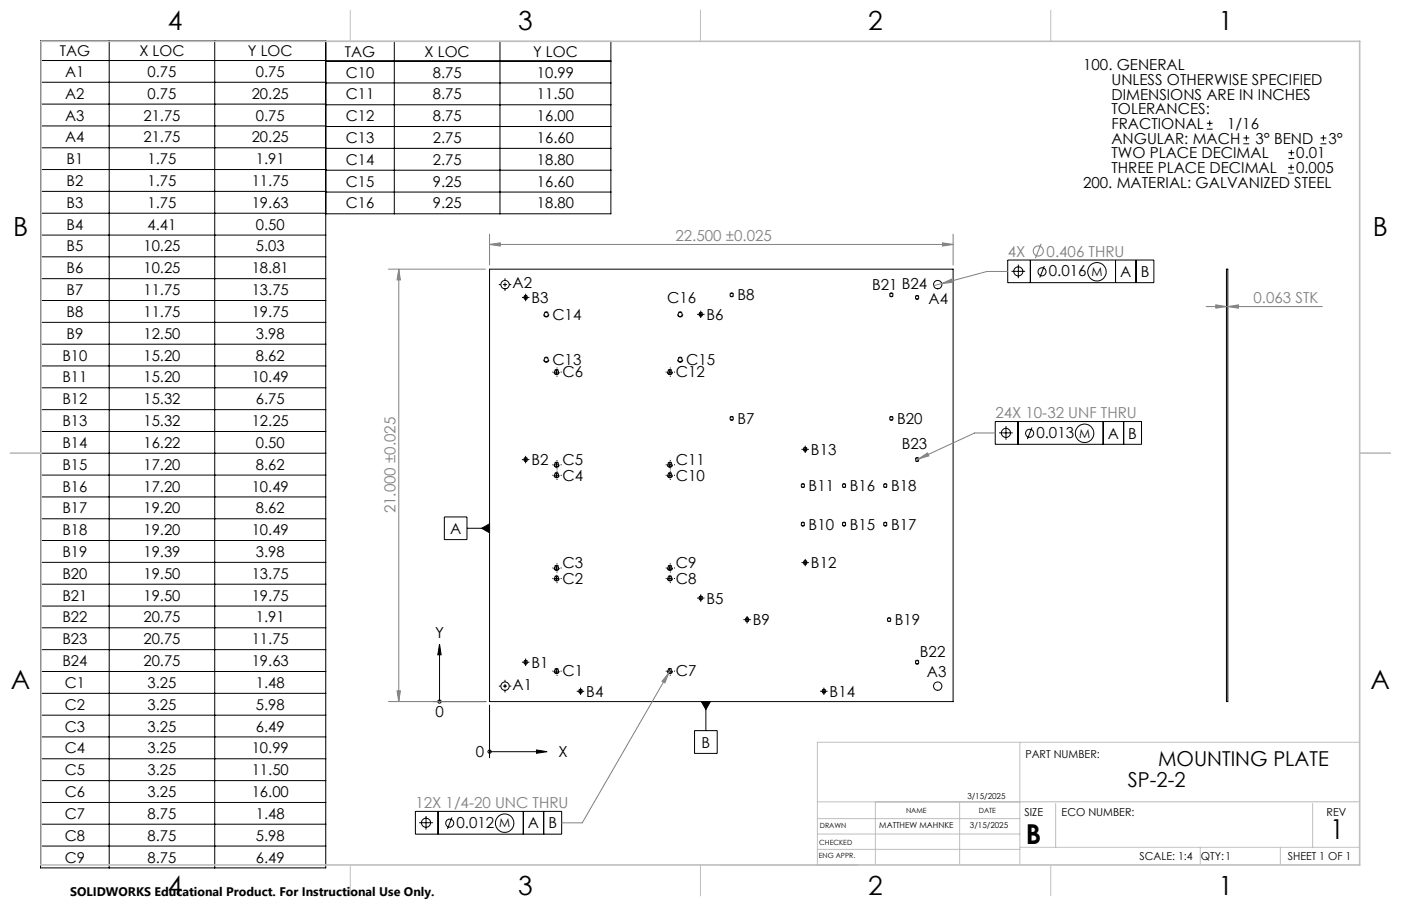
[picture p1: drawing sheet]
<svg xmlns="http://www.w3.org/2000/svg" width="432mm" height="279mm" viewBox="0 0 432 279" stroke-linecap="round" stroke-linejoin="round" font-family="sans-serif">
<g fill="none" stroke="#000" stroke-width=".31">
<path d="M12.5 12.6h87.9v255.1h-87.9zM12.5 18.7h87.9M33.7 12.6v255.1M66.2 12.6v255.1M100.4 12.8h87.9v53.1h-87.9M100.4 18.8h87.9M121.5 12.8v53.1M154.1 12.8v53.1M12.5 25.4h87.9M12.5 32.1h87.9M12.5 38.8h87.9M100.4 25.6h87.9"/>
<path d="M100.4 32.3h87.9M100.4 39h87.9M372 39.8h1.7M372 38h1.7M372.9 37.1v1.8M12.5 45.6h87.9M12.5 52.3h87.9M12.5 59h87.9M100.4 45.8h87.9M100.4 52.5h87.9M100.4 59.2h87.9M383.2 44.3h1.8"/>
<path d="M383.2 42.5h1.8M384.1 41.7v1.8M397 53.4h1.8M397 51.6h1.8M397.1 48.9h1.8M397.1 47.1h1.8M397.9 50.7v1.8M398 46.2v1.8M407 44.3h1.8M407 42.5h1.8M407.9 41.7v1.8M12.5 65.8h87.9"/>
<path d="M12.5 72.5h87.9M12.5 79.2h87.9M12.5 85.9h87.9M12.5 92.7h87.9M12.5 99.4h87.9M150.9 83h142.9v133.4h-142.9zM153.7 87.8h.7M155 87.8h1.3M155.6 85.8v.7M155.6 87.1v1.3M155.6 89v.7M156.9 87.8h.7"/>
<path d="M160.9 91.7h2.3M162 90.6v2.3M214.8 96.9h2.3M216 95.8v2.3M310.6 80.2h45v7h-45zM311.7 83.7h4.2M313.9 81.6v4.2M317.6 80.2v7M321.9 82l-1.4 3.6M343.8 80.2v7M350.1 80.2v7M378 83h.4v133.4h-.4z"/>
<path d="M12.5 106.2h87.9M12.5 112.9h87.9M12.5 119.6h87.9M170.3 114.8h.1M170.9 114.8h1.3M171.5 113.5h.1M171.5 116h.1M171.5 114.1v1.3M172.8 114.8h.1M205.2 114.8h.1M205.8 114.8h1.3M206.4 113.5h.1"/>
<path d="M206.4 116h.1M206.4 114.1v1.3M207.7 114.8h.1M12.5 126.3h87.9M12.5 133.1h87.9M12.5 139.8h87.9M247 138.6h2.3M248.2 137.4v2.3M306.7 130h45.1v7h-45.1zM307.9 133.5h4.2M310.1 131.4v4.2M313.8 130v7"/>
<path d="M318.1 131.8l-1.4 3.6M340 130v7M346.3 130v7M12.5 146.5h87.9M12.5 153.2h87.9M12.5 160h87.9M136.9 159.4h7v7h-7zM160.9 141.7h2.3M162 140.6v2.3M170.3 146.6h.1M170.3 143.3h.1M170.9 146.6h1.3"/>
<path d="M170.9 143.3h1.3M171.5 145.3h.1M171.5 147.8h.1M171.5 142.1h.1M171.5 144.6h.1M171.5 142.7v1.3M171.5 145.9v1.3M172.8 146.6h.1M172.8 143.3h.1M205.2 146.6h.1M205.2 143.3h.1M205.8 146.6h1.3"/>
<path d="M205.8 143.3h1.3M206.4 145.3h.1M206.4 147.8h.1M206.4 142.1h.1M206.4 144.6h.1M206.4 142.7v1.3M206.4 145.9v1.3M207.7 146.6h.1M207.7 143.3h.1M12.5 166.7h87.9M12.5 173.4h87.9M143.9 162.9h7"/>
<path d="M148.4 162.9l2.5-1.4v2.8zM170.3 178.4h.1M170.3 175.2h.1M170.9 178.4h1.3M170.9 175.2h1.3M171.5 179.7h.1M171.5 173.9h.1M171.5 176.4h.1M171.5 174.5v1.3M171.5 177.1h.1M171.5 177.8v1.2M172.8 178.4h.1"/>
<path d="M172.8 175.2h.1M205.2 178.4h.1M205.2 175.2h.1M205.8 178.4h1.3M205.8 175.2h1.3M206.4 179.7h.1M206.4 173.9h.1M206.4 176.4h.1M206.4 174.5v1.3M206.4 177.1h.1M206.4 177.8v1.2M207.7 178.4h.1"/>
<path d="M207.7 175.2h.1M247 173.5h2.3M248.2 172.4v2.2M12.5 180.2h87.9M12.5 186.9h87.9M12.5 193.6h87.9M135.5 198.6l.5 3.3h-1.1zM214.8 184.4h2.3M216 183.3v2.3M229.1 191.1h2.3M230.3 190v2.3M12.5 200.3h87.9"/>
<path d="M12.5 207.1h87.9M12.5 213.8h87.9M133.5 216.4h16.4M135.5 201.9v14.5M150.9 217.3v16.5M153.7 211.6h.7M155 211.6h1.3M155.6 209.7v.6M155.6 211v1.2M155.6 212.9v.6M156.9 211.6h.7M160.9 204.2h2.3"/>
<path d="M162 203.1v2.3M170.3 207h.1M170.9 207h1.3M171.5 208.2h.1M171.5 205.7h.1M171.5 206.3v1.3M172.8 207h.1M177.8 213.2h2.3M178.9 212.1v2.2M205.2 207h.1M205.8 207h1.3M206.4 208.2h.1"/>
<path d="M206.4 205.7h.1M206.4 206.3v1.3M207.7 207h.1M216.1 216.4h2.9l-1.4 2.4zM217.6 216.4v8.9M252.8 213.2h2.3M253.9 212.1v2.2M12.5 220.6h87.9M12.5 227.3h87.9M12.5 234h87.9M150.9 231.8h14.4M165.3 231.3l3.3 .5-3.3 .5z"/>
<path d="M214.1 225.3h7v7h-7zM12.5 240.7h87.9M12.5 247.5h87.9M12.5 254.2h87.9M128 250.2h45.1v7h-45.1zM129.2 253.7h4.2M131.3 251.6v4.2M135 250.2v7M139.3 252.1l-1.4 3.5M161.3 250.2v7M167.6 250.2v7M12.5 260.9h87.9"/>
<circle cx="155.7" cy="87.8" r="1.29"/>
<circle cx="162" cy="91.7" r=".51"/>
<circle cx="168.3" cy="97" r=".64"/>
<circle cx="209.6" cy="97" r=".64"/>
<circle cx="216" cy="96.9" r=".5"/>
<circle cx="225.5" cy="90.9" r=".5"/>
<circle cx="274.7" cy="90.9" r=".5"/>
<circle cx="282.6" cy="91.7" r=".51"/>
<circle cx="289" cy="87.8" r="1.29"/>
<circle cx="313.8" cy="83.7" r="1.4"/>
<circle cx="321.2" cy="83.8" r="1.25"/>
<circle cx="338.1" cy="83.8" r="2.84"/>
<circle cx="168.3" cy="110.9" r=".64"/>
<circle cx="171.5" cy="114.7" r=".64"/>
<circle cx="206.4" cy="114.7" r=".64"/>
<circle cx="209.6" cy="110.9" r=".64"/>
<circle cx="225.5" cy="129" r=".5"/>
<circle cx="248.2" cy="138.6" r=".5"/>
<circle cx="274.7" cy="129" r=".5"/>
<circle cx="310" cy="133.5" r="1.4"/>
<circle cx="317.3" cy="133.6" r="1.26"/>
<circle cx="334.3" cy="133.6" r="2.84"/>
<circle cx="162" cy="141.7" r=".51"/>
<circle cx="171.5" cy="143.3" r=".64"/>
<circle cx="171.5" cy="146.6" r=".64"/>
<circle cx="206.4" cy="143.3" r=".64"/>
<circle cx="206.4" cy="146.6" r=".64"/>
<circle cx="247.4" cy="149.8" r=".51"/>
<circle cx="260.1" cy="149.8" r=".51"/>
<circle cx="272.8" cy="149.8" r=".51"/>
<circle cx="282.6" cy="141.7" r=".51"/>
<circle cx="171.5" cy="178.4" r=".64"/>
<circle cx="171.5" cy="175.1" r=".64"/>
<circle cx="206.4" cy="178.4" r=".64"/>
<circle cx="206.4" cy="175.1" r=".64"/>
<circle cx="247.4" cy="161.7" r=".51"/>
<circle cx="248.2" cy="173.5" r=".5"/>
<circle cx="260.1" cy="161.7" r=".51"/>
<circle cx="272.8" cy="161.7" r=".51"/>
<circle cx="216" cy="184.5" r=".51"/>
<circle cx="230.2" cy="191.1" r=".51"/>
<circle cx="274" cy="191.1" r=".52"/>
<circle cx="135.5" cy="216.4" r=".5"/>
<circle cx="155.7" cy="211.6" r="1.29"/>
<circle cx="162" cy="204.2" r=".51"/>
<circle cx="171.5" cy="207" r=".64"/>
<circle cx="178.9" cy="213.2" r=".5"/>
<circle cx="206.4" cy="207" r=".64"/>
<circle cx="253.9" cy="213.2" r=".5"/>
<circle cx="282.6" cy="204.2" r=".51"/>
<circle cx="289" cy="211.6" r="1.29"/>
<circle cx="150.9" cy="231.8" r=".49"/>
<circle cx="131.3" cy="253.7" r="1.41"/>
<circle cx="138.6" cy="253.9" r="1.24"/>
<circle cx="155.5" cy="253.9" r="2.85"/>
</g>
<g fill="none" stroke="#808080" stroke-width=".31">
<path d="M150.9 75.4l3.3-.5v1zM150.9 72.2v9.5M150.9 75.4h142.9M290.5 74.9l3.3 .5-3.3 .5zM293.8 72.2v9.5M320.9 75.2l-1.8 4.4M119.7 83h29.9M122.9 83l.5 3.3h-1zM122.9 83v133.4M290.3 87.5l3-1.4 .3 1zM290.3 87.5l-2.5 .6M310.6 83.7h-6.4l-13.9 3.8"/>
<path d="M371.7 94.5h35.9M374.7 94l3.3 .5-3.3 .5zM378.4 94.5l3.3-.5v1zM306.7 133.5h-6.3l-18.2 8.5M283.1 141.5l2.8-1.8 .4 .9zM119.7 216.4h29.9M122.4 213h1l-.5 3.4zM206.1 207.5l-1.2 3.1-.9-.5zM206.1 207.5l-26.6 46.3h-6.4M206.8 206.4l-.7 1.1"/>
<circle cx="320" cy="77.4" r="1.56"/>
</g>
<g fill="none" stroke="#000" stroke-width=".31" stroke-dasharray="1.3 .6" stroke-dashoffset=".6" stroke-linecap="butt">
<path d="M162 92.3a.6 .6 0 0 1-.5-.9 .6 .6 0 0 1 1 0 .6 .6 0 0 1-.4 .9h-.1M216 97.5a.6 .6 0 0 1-.5-.8 .6 .6 0 0 1 1-.1 .6 .6 0 0 1-.4 .9h-.1M225.5 91.5a.6 .6 0 0 1-.5-.8 .6 .6 0 0 1 1-.1 .6 .6 0 0 1-.4 .9h-.1M274.7 91.5a.6 .6 0 0 1-.5-.8 .6 .6 0 0 1 1-.1 .6 .6 0 0 1-.4 .9h-.1M282.7 92.3a.6 .6 0 0 1-.6-.9 .6 .6 0 0 1 1.1 0 .6 .6 0 0 1-.4 .9h-.1M225.5 129.6a.6 .6 0 0 1-.5-.8 .6 .6 0 0 1 1-.1 .6 .6 0 0 1-.4 .9h-.1M248.2 139.2a.6 .6 0 0 1-.6-.9 .6 .6 0 0 1 1.1-.1 .6 .6 0 0 1-.4 .9l-.1 .1M274.7 129.6a.6 .6 0 0 1-.5-.8 .6 .6 0 0 1 1-.1 .6 .6 0 0 1-.4 .9h-.1M162 142.3a.6 .6 0 0 1-.5-.9 .6 .6 0 0 1 1 0 .6 .6 0 0 1-.4 .9h-.1M247.5 150.4a.6 .6 0 0 1-.6-.9 .6 .6 0 0 1 1-.1 .6 .6 0 0 1-.3 1h-.1M260.2 150.4a.6 .6 0 0 1-.6-.9 .6 .6 0 0 1 1-.1 .6 .6 0 0 1-.3 1h-.1M272.9 150.4a.6 .6 0 0 1-.6-.9 .6 .6 0 0 1 1-.1 .6 .6 0 0 1-.3 1h-.1"/>
<path d="M282.7 142.3a.6 .6 0 0 1-.6-.9 .6 .6 0 0 1 1.1 0 .6 .6 0 0 1-.4 .9h-.1M247.5 162.2a.6 .6 0 0 1-.6-.8 .6 .6 0 0 1 1-.1 .6 .6 0 0 1-.3 .9h-.1M248.2 174.1a.6 .6 0 0 1-.6-.9 .6 .6 0 0 1 1.1-.1 .6 .6 0 0 1-.4 1h-.1M260.2 162.2a.6 .6 0 0 1-.6-.8 .6 .6 0 0 1 1-.1 .6 .6 0 0 1-.3 .9h-.1M272.9 162.2a.6 .6 0 0 1-.6-.8 .6 .6 0 0 1 1-.1 .6 .6 0 0 1-.3 .9h-.1M216 185a.6 .6 0 0 1-.5-.8 .6 .6 0 0 1 1-.1 .6 .6 0 0 1-.4 .9h-.1M230.3 191.7a.6 .6 0 0 1-.6-.9 .6 .6 0 0 1 1.1-.1 .6 .6 0 0 1-.4 1h-.1M274 191.7a.6 .6 0 0 1-.5-.9 .6 .6 0 0 1 1-.1 .6 .6 0 0 1-.4 1h-.1M162 204.8a.6 .6 0 0 1-.5-.9 .6 .6 0 0 1 1 0 .6 .6 0 0 1-.4 .9h-.1M178.9 213.8a.6 .6 0 0 1-.5-.9 .6 .6 0 0 1 1-.1 .6 .6 0 0 1-.4 1h-.1M253.9 213.8a.6 .6 0 0 1-.5-.9 .6 .6 0 0 1 1-.1 .6 .6 0 0 1-.4 1h-.1M282.7 204.8a.6 .6 0 0 1-.6-.9 .6 .6 0 0 1 1.1 0 .6 .6 0 0 1-.4 .9h-.1"/>
</g>
<g fill="none" stroke="#000" stroke-width=".31" stroke-dasharray="1.3 .6" stroke-linecap="butt">
<path d="M168.4 97.8a.79 .79 0 0 1-.7-1.2 .79 .79 0 0 1 1.3-.1 .79 .79 0 0 1-.5 1.2l-.1 .1M209.6 97.8a.79 .79 0 0 1-.7-1.2 .79 .79 0 0 1 1.4-.1 .79 .79 0 0 1-.5 1.2l-.2 .1M168.4 111.7a.79 .79 0 0 1-.7-1.1 .79 .79 0 0 1 1.3-.1 .79 .79 0 0 1-.5 1.2h-.1M171.5 115.5a.79 .79 0 0 1-.7-1.1 .79 .79 0 0 1 1.4-.1 .79 .79 0 0 1-.5 1.2h-.2M206.5 115.5a.79 .79 0 0 1-.7-1.1 .79 .79 0 0 1 1.3-.1 .79 .79 0 0 1-.5 1.2h-.1M209.6 111.7a.79 .79 0 0 1-.7-1.1 .79 .79 0 0 1 1.4-.1 .79 .79 0 0 1-.5 1.2h-.2M171.5 144.1a.79 .79 0 0 1-.7-1.1 .79 .79 0 0 1 1.4-.2 .79 .79 0 0 1-.5 1.3h-.2M171.5 147.3a.79 .79 0 0 1-.7-1.1 .79 .79 0 0 1 1.4-.1 .79 .79 0 0 1-.5 1.2h-.2M206.5 144.1a.79 .79 0 0 1-.7-1.1 .79 .79 0 0 1 1.3-.2 .79 .79 0 0 1-.5 1.3h-.1M206.5 147.3a.79 .79 0 0 1-.7-1.1 .79 .79 0 0 1 1.3-.1 .79 .79 0 0 1-.5 1.2h-.1M171.5 179.2a.79 .79 0 0 1-.7-1.2 .79 .79 0 0 1 1.4-.1 .79 .79 0 0 1-.5 1.2l-.2 .1M171.5 175.9a.79 .79 0 0 1-.7-1.1 .79 .79 0 0 1 1.4-.1 .79 .79 0 0 1-.5 1.2h-.2"/>
<path d="M206.5 179.2a.79 .79 0 0 1-.7-1.2 .79 .79 0 0 1 1.3-.1 .79 .79 0 0 1-.5 1.2l-.1 .1M206.5 175.9a.79 .79 0 0 1-.7-1.1 .79 .79 0 0 1 1.3-.1 .79 .79 0 0 1-.5 1.2h-.1M171.5 207.7a.79 .79 0 0 1-.7-1.1 .79 .79 0 0 1 1.4-.1 .79 .79 0 0 1-.5 1.2h-.2M206.5 207.7a.79 .79 0 0 1-.7-1.1 .79 .79 0 0 1 1.3-.1 .79 .79 0 0 1-.5 1.2h-.1"/>
</g>
<g fill="none" stroke="#c0c0c0" stroke-width=".31">
<path d="M107.9 3.2v9.5M215.9 3.2v9.5M323.8 3.2v9.5M3.1 139.7h9.6M419.1 139.7h9.5M314.3 228.9v37.8M419.1 228.9h-167.2v37.8M251.9 257.2h62.4M251.9 252.4h62.4M269.8 247.3v19.4M295.8 247.7v19M325.4 247.8v13.5"/>
<path d="M404.6 247.8v13.5M419.1 247.3h-167.2M107.9 266.7v9.6M215.9 266.7v9.6M221.7 266.7h42.9M251.9 261.9h62.4M314.5 261.3h104.6M323.8 266.7v9.6M369.9 261.3v5.4M394.6 261.3v5.4"/>
</g>
<path d="M12.7 12.7h406.4v254h-406.4z" fill="none" stroke="#c0c0c0" stroke-width=".5"/>
<g fill="#808080">
<path d="M290.5 74.9l3.3 .5-3.3 .5zM150.9 75.4l3.3-.5v1z"/>
<path d="M290.3 87.5l3.3-.4-.3-1zM283.1 141.5l3.2-.9-.4-.9zM206.1 207.5l-2.1 2.6 .9 .5z"/>
<path d="M122.9 83l.5 3.3h-1zM122.4 213h1l-.5 3.4z"/>
</g>
<path d="M148.4 162.9l2.5 1.4v-2.8zM216.1 216.4l1.5 2.4 1.4-2.4zM165.3 231.3l3.3 .5-3.3 .5zM135.5 198.6l.5 3.3h-1.1z" fill="#000"/>
<path d="M374.7 94l3.3 .5-3.3 .5zM378.4 94.5l3.3-.5v1z" fill="#808080"/>
<g font-size="8.5">
<text x="316.2" y="260.2">B</text>
<text x="410" y="258.9">1</text>
</g>
<g font-size="8.1">
<text x="51.7" y="9.3">4</text>
<text x="159.7" y="9.3">3</text>
<text x="267.6" y="9.3">2</text>
<text x="375.6" y="9.3">1</text>
<text x="4" y="72.8">B</text>
<text x="423.1" y="72.8">B</text>
<text x="3.3" y="212.5">A</text>
<text x="422.4" y="212.5">A</text>
<text x="51.7" y="276">4</text>
<text x="159.7" y="276">3</text>
<text x="267.6" y="276">2</text>
<text x="375.6" y="276">1</text>
</g>
<g font-size="6.3">
<text x="356.9" y="236.4">MOUNTING PLATE</text>
<text x="347.6" y="242.7">SP-2-2</text>
</g>
<g font-size="4.7">
<text x="333.8" y="21.7">100. GENERAL</text>
<text x="342.5" y="26.2">UNLESS OTHERWISE SPECIFIED</text>
<text x="342.5" y="30.7">DIMENSIONS ARE IN INCHES</text>
<text x="342.5" y="35.3">TOLERANCES:</text>
<text x="342.5" y="39.8">FRACTIONAL</text>
<text x="378.3" y="39.8">1/16</text>
<text x="342.5" y="44.3">ANGULAR: MACH</text>
<text x="386.9" y="44.3">3° BEND</text>
<text x="409.4" y="44.3">3°</text>
<text x="342.5" y="48.8">TWO PLACE DECIMAL</text>
<text x="342.5" y="53.4">THREE PLACE DECIMAL</text>
<text x="399.4" y="53.4">0.005</text>
<text x="399.5" y="48.8">0.01</text>
<text x="333.8" y="57.9">200. MATERIAL: GALVANIZED STEEL</text>
<text x="158" y="88.9">A2</text>
<text x="268.8" y="89.3">B21 B24</text>
<text x="323.2" y="85.2">0.016</text>
<text x="345.3" y="85.4">A</text>
<text x="351.6" y="85.4">B</text>
<text x="163.8" y="93.5">B3</text>
<text x="205.6" y="93.5">C16</text>
<text x="227.3" y="92.7">B8</text>
<text x="286.2" y="93.6">A4</text>
<text x="170.2" y="98.6">C14</text>
<text x="217.8" y="98.7">B6</text>
<text x="170.2" y="112.6">C13</text>
<text x="211.5" y="112.6">C15</text>
<text x="173.4" y="116.4">C6</text>
<text x="208.3" y="116.4">C12</text>
<text x="227.3" y="130.8">B7</text>
<text x="276.5" y="130.8">B20</text>
<text x="319.4" y="135">0.013</text>
<text x="341.5" y="135.2">A</text>
<text x="347.8" y="135.2">B</text>
<text x="163.8" y="143.5">B2</text>
<text x="173.4" y="143.5">C5</text>
<text x="208.3" y="143.5">C11</text>
<text x="250" y="140.3">B13</text>
<text x="278" y="138.5">B23</text>
<text x="173.4" y="148.2">C4</text>
<text x="208.3" y="148.2">C10</text>
<text x="249.2" y="151.5">B11</text>
<text x="261.9" y="151.5">B16</text>
<text x="274.6" y="151.5">B18</text>
<text x="138.7" y="164.7">A</text>
<text x="249.2" y="163.4">B10</text>
<text x="261.9" y="163.4">B15</text>
<text x="274.6" y="163.4">B17</text>
<text x="173.4" y="175.2">C3</text>
<text x="208.3" y="175.2">C9</text>
<text x="250" y="175.2">B12</text>
<text x="173.4" y="180">C2</text>
<text x="208.3" y="180">C8</text>
<text x="217.8" y="186.2">B5</text>
<text x="134.1" y="196.9">Y</text>
<text x="232.1" y="192.8">B9</text>
<text x="275.8" y="192.8">B19</text>
<text x="283.5" y="202.5">B22</text>
<text x="163.8" y="206">B1</text>
<text x="173.4" y="208.6">C1</text>
<text x="208.3" y="208.6">C7</text>
<text x="285.7" y="208.8">A3</text>
<text x="158" y="212.8">A1</text>
<text x="180.7" y="214.9">B4</text>
<text x="255.7" y="214.9">B14</text>
<text x="134.2" y="221.1">0</text>
<text x="146.6" y="233.5">0</text>
<text x="172.2" y="233.5">X</text>
<text x="216.2" y="230.6">B</text>
<text x="140.7" y="255.2">0.012</text>
<text x="162.7" y="255.5">A</text>
<text x="169" y="255.5">B</text>
</g>
<g font-size="4.7" fill="#808080">
<text x="208.2" y="74.4">22.500 ±0.025</text>
<text x="310.6" y="79.1">4X</text>
<text x="322.6" y="79.1">0.406 THRU</text>
<text x="386.4" y="93.5">0.063 STK</text>
<text x="306.8" y="129">24X 10-32 UNF THRU</text>
<text x="121.9" y="158.3" transform="rotate(-90 121.9 158.3)">21.000 ±0.025</text>
<text x="128" y="249.2">12X 1/4-20 UNC THRU</text>
</g>
<g font-size="4.6">
<text x="18.4" y="17.3">TAG</text>
<text x="43" y="17.3">X LOC</text>
<text x="76.4" y="17.3">Y LOC</text>
<text x="106.3" y="17.5">TAG</text>
<text x="130.9" y="17.5">X LOC</text>
<text x="164.3" y="17.5">Y LOC</text>
<text x="20.1" y="23.7">A1</text>
<text x="45.5" y="23.7">0.75</text>
<text x="78.9" y="23.7">0.75</text>
<text x="106.6" y="23.9">C10</text>
<text x="133.4" y="23.9">8.75</text>
<text x="165.5" y="23.9">10.99</text>
<text x="20.1" y="30.4">A2</text>
<text x="45.5" y="30.4">0.75</text>
<text x="77.6" y="30.4">20.25</text>
<text x="106.6" y="30.6">C11</text>
<text x="133.4" y="30.6">8.75</text>
<text x="165.5" y="30.6">11.50</text>
<text x="20.1" y="37.2">A3</text>
<text x="44.2" y="37.2">21.75</text>
<text x="78.9" y="37.2">0.75</text>
<text x="106.6" y="37.4">C12</text>
<text x="133.4" y="37.4">8.75</text>
<text x="165.5" y="37.4">16.00</text>
<text x="20.1" y="43.9">A4</text>
<text x="44.2" y="43.9">21.75</text>
<text x="77.6" y="43.9">20.25</text>
<text x="106.6" y="44.1">C13</text>
<text x="133.4" y="44.1">2.75</text>
<text x="165.5" y="44.1">16.60</text>
<text x="20.5" y="50.6">B1</text>
<text x="45.5" y="50.6">1.75</text>
<text x="78.9" y="50.6">1.91</text>
<text x="106.6" y="50.8">C14</text>
<text x="133.4" y="50.8">2.75</text>
<text x="165.5" y="50.8">18.80</text>
<text x="20.5" y="57.4">B2</text>
<text x="45.5" y="57.4">1.75</text>
<text x="77.6" y="57.4">11.75</text>
<text x="106.6" y="57.6">C15</text>
<text x="133.4" y="57.6">9.25</text>
<text x="165.5" y="57.6">16.60</text>
<text x="20.5" y="64.1">B3</text>
<text x="45.5" y="64.1">1.75</text>
<text x="77.6" y="64.1">19.63</text>
<text x="106.6" y="64.3">C16</text>
<text x="133.4" y="64.3">9.25</text>
<text x="165.5" y="64.3">18.80</text>
<text x="20.5" y="70.8">B4</text>
<text x="45.5" y="70.8">4.41</text>
<text x="78.9" y="70.8">0.50</text>
<text x="20.5" y="77.6">B5</text>
<text x="44.2" y="77.6">10.25</text>
<text x="78.9" y="77.6">5.03</text>
<text x="20.5" y="84.3">B6</text>
<text x="44.2" y="84.3">10.25</text>
<text x="77.6" y="84.3">18.81</text>
<text x="20.5" y="91">B7</text>
<text x="44.2" y="91">11.75</text>
<text x="77.6" y="91">13.75</text>
<text x="20.5" y="97.7">B8</text>
<text x="44.2" y="97.7">11.75</text>
<text x="77.6" y="97.7">19.75</text>
<text x="20.5" y="104.5">B9</text>
<text x="44.2" y="104.5">12.50</text>
<text x="78.9" y="104.5">3.98</text>
<text x="19.2" y="111.2">B10</text>
<text x="44.2" y="111.2">15.20</text>
<text x="78.9" y="111.2">8.62</text>
<text x="19.2" y="117.9">B11</text>
<text x="44.2" y="117.9">15.20</text>
<text x="77.6" y="117.9">10.49</text>
<text x="19.2" y="124.7">B12</text>
<text x="44.2" y="124.7">15.32</text>
<text x="78.9" y="124.7">6.75</text>
<text x="19.2" y="131.4">B13</text>
<text x="44.2" y="131.4">15.32</text>
<text x="77.6" y="131.4">12.25</text>
<text x="19.2" y="138.1">B14</text>
<text x="44.2" y="138.1">16.22</text>
<text x="78.9" y="138.1">0.50</text>
<text x="19.2" y="144.9">B15</text>
<text x="44.2" y="144.9">17.20</text>
<text x="78.9" y="144.9">8.62</text>
<text x="19.2" y="151.6">B16</text>
<text x="44.2" y="151.6">17.20</text>
<text x="77.6" y="151.6">10.49</text>
<text x="19.2" y="158.3">B17</text>
<text x="44.2" y="158.3">19.20</text>
<text x="78.9" y="158.3">8.62</text>
<text x="19.2" y="165">B18</text>
<text x="44.2" y="165">19.20</text>
<text x="77.6" y="165">10.49</text>
<text x="19.2" y="171.8">B19</text>
<text x="44.2" y="171.8">19.39</text>
<text x="78.9" y="171.8">3.98</text>
<text x="19.2" y="178.5">B20</text>
<text x="44.2" y="178.5">19.50</text>
<text x="77.6" y="178.5">13.75</text>
<text x="19.2" y="185.2">B21</text>
<text x="44.2" y="185.2">19.50</text>
<text x="77.6" y="185.2">19.75</text>
<text x="19.2" y="192">B22</text>
<text x="44.2" y="192">20.75</text>
<text x="78.9" y="192">1.91</text>
<text x="19.2" y="198.7">B23</text>
<text x="44.2" y="198.7">20.75</text>
<text x="77.6" y="198.7">11.75</text>
<text x="19.2" y="205.4">B24</text>
<text x="44.2" y="205.4">20.75</text>
<text x="77.6" y="205.4">19.63</text>
<text x="20" y="212.2">C1</text>
<text x="45.5" y="212.2">3.25</text>
<text x="78.9" y="212.2">1.48</text>
<text x="20" y="218.9">C2</text>
<text x="45.5" y="218.9">3.25</text>
<text x="78.9" y="218.9">5.98</text>
<text x="20" y="225.6">C3</text>
<text x="45.5" y="225.6">3.25</text>
<text x="78.9" y="225.6">6.49</text>
<text x="20" y="232.3">C4</text>
<text x="45.5" y="232.3">3.25</text>
<text x="77.6" y="232.3">10.99</text>
<text x="20" y="239.1">C5</text>
<text x="45.5" y="239.1">3.25</text>
<text x="77.6" y="239.1">11.50</text>
<text x="20" y="245.8">C6</text>
<text x="45.5" y="245.8">3.25</text>
<text x="77.6" y="245.8">16.00</text>
<text x="20" y="252.5">C7</text>
<text x="45.5" y="252.5">8.75</text>
<text x="78.9" y="252.5">1.48</text>
<text x="20" y="259.3">C8</text>
<text x="45.5" y="259.3">8.75</text>
<text x="78.9" y="259.3">5.98</text>
<text x="20" y="266">C9</text>
<text x="45.5" y="266">8.75</text>
<text x="78.9" y="266">6.49</text>
</g>
<text font-size="3.8" x="21.6" y="276.3">SOLIDWORKS Educational Product. For Instructional Use Only.</text>
<g font-size="3.7">
<text x="336.4" y="85.1">M</text>
<text x="332.6" y="134.9">M</text>
<text x="153.8" y="255.2">M</text>
</g>
<g font-size="3.4">
<text x="316" y="233.6">PART NUMBER:</text>
<text x="315.8" y="251.6">SIZE</text>
<text x="327.2" y="251.6">ECO NUMBER:</text>
<text x="408.9" y="251.7">REV</text>
<text x="351.2" y="265.2">SCALE: 1:4</text>
<text x="370.1" y="265.3">QTY:1</text>
<text x="396.9" y="265.2">SHEET 1 OF 1</text>
</g>
<g font-size="2.5">
<text x="298.1" y="246.4">3/15/2025</text>
<text x="271" y="255.4">MATTHEW MAHNKE</text>
<text x="299" y="255.4">3/15/2025</text>
</g>
<g font-size="2.2">
<text x="279.3" y="250.8">NAME</text>
<text x="301.7" y="250.8">DATE</text>
<text x="252.7" y="255.4">DRAWN</text>
<text x="252.5" y="260.5">CHECKED</text>
<text x="252.4" y="264.7">ENG APPR.</text>
</g>
</svg>
